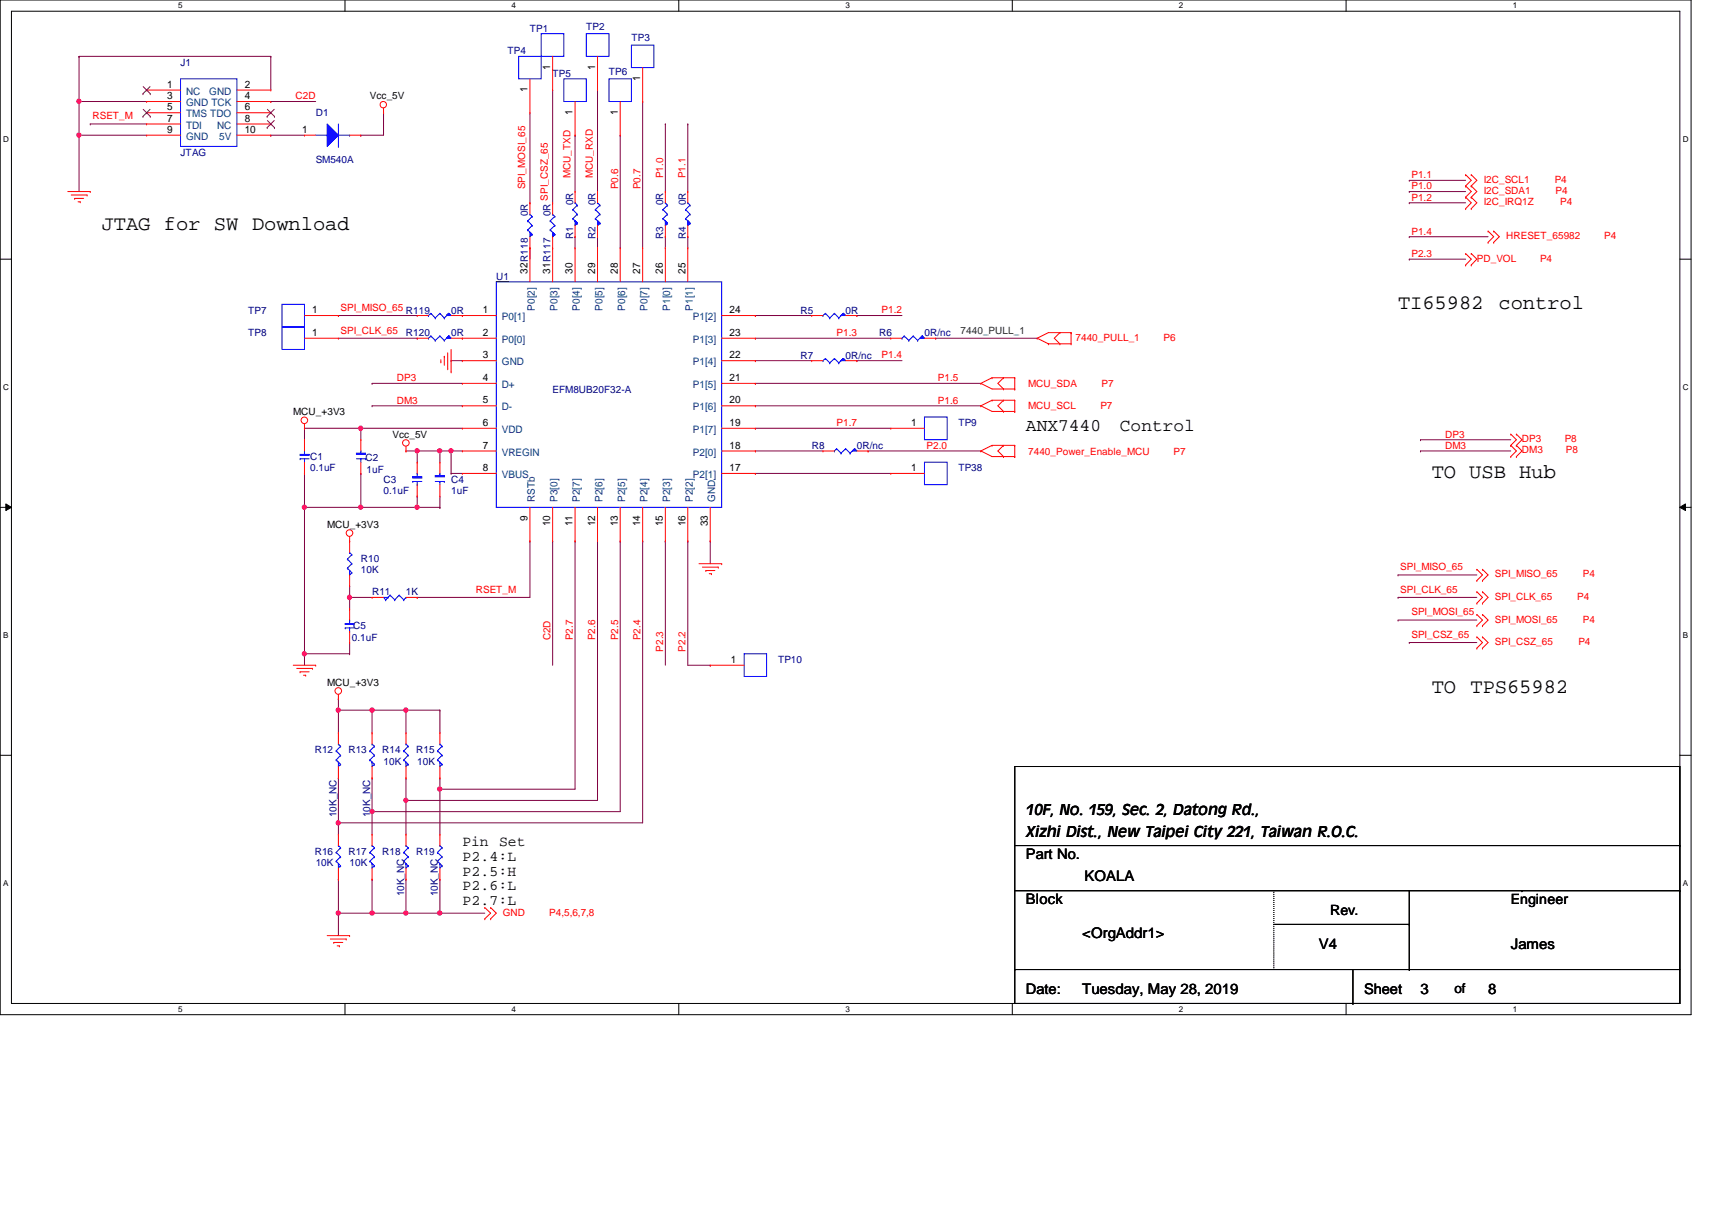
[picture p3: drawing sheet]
<svg xmlns="http://www.w3.org/2000/svg" width="297mm" height="210mm" viewBox="0 0 297 210" stroke-linecap="round" stroke-linejoin="round" font-family="sans-serif">
<path d="M0 0h293.4v176h-293.4zM2 1.9h289.5v172.2h-289.5z" fill="none" stroke="#000" stroke-width=".17"/>
<g fill="#fff">
<path d="M30.9 .2h.8v1.5h-.8z"/>
<path d="M30.9 174.3h.8v1.5h-.8z"/>
</g>
<path d="M59.9 0v1.9M59.9 174.1v1.9" fill="none" stroke="#000" stroke-width=".17"/>
<g fill="#fff">
<path d="M88.8 .2h.7v1.5h-.7z"/>
<path d="M88.8 174.3h.7v1.5h-.7z"/>
</g>
<path d="M117.8 0v1.9M117.8 174.1v1.9" fill="none" stroke="#000" stroke-width=".17"/>
<g fill="#fff">
<path d="M146.7 .2h.7v1.5h-.7z"/>
<path d="M146.7 174.3h.7v1.5h-.7z"/>
</g>
<path d="M175.6 0v1.9M175.6 174.1v1.9" fill="none" stroke="#000" stroke-width=".17"/>
<g fill="#fff">
<path d="M204.6 .2h.7v1.5h-.7z"/>
<path d="M204.6 174.3h.7v1.5h-.7z"/>
</g>
<path d="M233.5 0v1.9M233.5 174.1v1.9" fill="none" stroke="#000" stroke-width=".17"/>
<g fill="#fff">
<path d="M262.5 .2h.7v1.5h-.7z"/>
<path d="M262.5 174.3h.7v1.5h-.7z"/>
<path d="M.5 23.5h1v1.5h-1z"/>
<path d="M292 23.5h.9v1.5h-.9z"/>
<path d="M.5 66.5h1v1.5h-1z"/>
<path d="M292 66.5h.9v1.5h-.9z"/>
</g>
<path d="M0 45h2M291.5 45h1.9" fill="none" stroke="#000" stroke-width=".17"/>
<g fill="#fff">
<path d="M.5 109.5h.9v1.5h-.9z"/>
<path d="M292 109.5h.9v1.5h-.9z"/>
</g>
<path d="M0 88h2M1 87.4l1 .6-1 .6zM291.5 88l.9-.6v1.2zM291.5 88h1.9" fill="none" stroke="#000" stroke-width=".17"/>
<path d="M1 87.4l1 .6-1 .6zM291.5 88l.9-.6v1.2z" fill="#000"/>
<g fill="#fff">
<path d="M.5 152.5h.9v1.6h-.9z"/>
<path d="M292 152.5h.9v1.6h-.9z"/>
</g>
<path d="M0 131h2M291.5 131h1.9" fill="none" stroke="#000" stroke-width=".17"/>
<path d="M70.4 78.2h.1M70.4 78.2h2M78.3 62.6h.1M78.3 78.2h.1M78.3 62.6h1.9M78.3 78.2h1.9M78.3 78.2v3.9M78.3 82.1h.1M78.3 82.1h1.9" fill="none" stroke="#800040" stroke-width=".17"/>
<circle cx="78.2" cy="78.2" r=".37" fill="#f0f"/>
<circle cx="78.2" cy="78.2" r=".37" fill="none" stroke="#f0f" stroke-width=".17"/>
<path d="M72.4 78.2h.1M72.4 78.2h5.9M72.4 78.2v2M76.3 78.2h.1M76.3 78.2v2" fill="none" stroke="#800040" stroke-width=".17"/>
<circle cx="76.3" cy="78.2" r=".37" fill="#f0f"/>
<circle cx="76.3" cy="78.2" r=".37" fill="none" stroke="#f0f" stroke-width=".17"/>
<circle cx="72.4" cy="78.2" r=".37" fill="#f0f"/>
<circle cx="72.4" cy="78.2" r=".37" fill="none" stroke="#f0f" stroke-width=".17"/>
<g fill="none" stroke="#800040" stroke-width=".17">
<path d="M103.7 15.6h.1M103.7 15.6v17.6M99.8 23.5h.1M99.8 23.5v9.7M115.4 21.5h.1M115.4 21.5v11.7M119.3 21.5h.1M119.3 21.5v11.7M99.8 41.1h.1M99.8 41.1v1.9M103.7 41.1h.1M103.7 41.1v1.9"/>
<path d="M115.4 41.1h.1M115.4 41.1v1.9M119.3 41.1h.1M119.3 41.1v1.9M131.1 54.7h.1M131.1 54.7h9.7M148.7 54.7h.1M148.7 54.7h7.8M52.8 74.3h.1M52.8 74.3h27.4M52.8 74.3v2M62.6 74.3h.1"/>
<path d="M62.6 74.3v2M72.4 86.1h.1M72.4 86.1v1.9M76.3 88h.1M76.3 86.1v1.9"/>
</g>
<circle cx="62.6" cy="74.3" r=".38" fill="#f0f"/>
<circle cx="62.6" cy="74.3" r=".38" fill="none" stroke="#f0f" stroke-width=".17"/>
<path d="M52.8 82.1h.1M52.8 88h.1M52.8 82.1v5.9M62.6 82.1h.1M62.6 82.1v5.9h-9.8M95.9 93.9h.1M95.9 93.9v21.5M60.7 101.7h.1M60.7 103.6h.1M60.7 101.7v1.9M60.7 103.6h3.9" fill="none" stroke="#800040" stroke-width=".17"/>
<circle cx="60.6" cy="103.6" r=".38" fill="#f0f"/>
<circle cx="60.6" cy="103.6" r=".38" fill="none" stroke="#f0f" stroke-width=".17"/>
<g fill="none" stroke="#800040" stroke-width=".17">
<path d="M13.7 17.6h.1M13.7 17.6h11.7M13.7 17.6v5.9M47 17.6h.1M47 17.6h7.8M131.1 62.6h.1M131.1 62.6h9.7M148.7 62.6h.1M148.7 62.6h7.8M91.9 93.9h.1M91.9 93.9v9.7h-19.5M99.8 93.9h.1"/>
<path d="M99.8 93.9v43M103.7 93.9h.1M103.7 93.9v45M111.5 93.9h.1M111.5 93.9v48.8M123.2 93.9h.1M123.2 93.9v3.9M60.7 103.6h.1M60.7 113.4h.1M60.7 103.6v2M60.7 111.5v1.9M72.4 103.6h.1"/>
</g>
<circle cx="13.7" cy="17.6" r=".38" fill="#f0f"/>
<circle cx="13.7" cy="17.6" r=".38" fill="none" stroke="#f0f" stroke-width=".17"/>
<path d="M13.7 23.5h.1M13.7 23.5h11.7M13.7 23.5v9.7" fill="none" stroke="#800040" stroke-width=".17"/>
<circle cx="13.7" cy="23.4" r=".37" fill="#f0f"/>
<circle cx="13.7" cy="23.4" r=".37" fill="none" stroke="#f0f" stroke-width=".17"/>
<g fill="none" stroke="#800040" stroke-width=".17">
<path d="M13.7 9.8h.1M13.7 9.8h33.3M13.7 9.8v7.8M47 9.8h.1M47 9.8v5.8M244.5 31.3h.1M244.5 33.2h.1M244.5 35.2h.1M244.5 31.3h9.8M244.5 33.2h9.8M244.5 35.2h9.8M244.5 41.1h.1"/>
<path d="M244.5 41.1h13.7M64.6 66.5h.1M64.6 70.4h.1M64.6 66.5h15.6M64.6 70.4h15.6M246.5 76.3h.1M246.5 78.2h.1M246.5 76.3h15.6M246.5 78.2h15.6M58.7 121.2h.1M58.7 135h.1M58.7 121.2v2"/>
<path d="M58.7 135v7.7M58.7 152.5h.1M58.7 152.5v5.9"/>
</g>
<circle cx="58.7" cy="158.4" r=".37" fill="#f0f"/>
<circle cx="58.7" cy="158.4" r=".37" fill="none" stroke="#f0f" stroke-width=".17"/>
<path d="M64.6 123.2h.1M64.6 123.2v3.9" fill="none" stroke="#800040" stroke-width=".17"/>
<circle cx="64.6" cy="123.2" r=".38" fill="#f0f"/>
<circle cx="64.6" cy="123.2" r=".38" fill="none" stroke="#f0f" stroke-width=".17"/>
<path d="M64.6 135h.1M64.6 135v5.8M64.6 152.5h.1M64.6 152.5v5.9" fill="none" stroke="#800040" stroke-width=".17"/>
<circle cx="64.6" cy="158.4" r=".37" fill="#f0f"/>
<circle cx="64.6" cy="158.4" r=".37" fill="none" stroke="#f0f" stroke-width=".17"/>
<g fill="none" stroke="#800040" stroke-width=".17">
<path d="M70.4 123.2h.1M70.4 135h.1M70.4 123.2v3.9M70.4 135v3.9M76.3 123.2h.1M76.3 135h.1M76.3 123.2v3.9M76.3 135v1.9M58.7 158.4h.1M58.7 158.4v3.9M64.6 158.4h.1M70.4 152.5h.1"/>
<path d="M70.4 158.4h.1M70.4 152.5v5.9M76.3 152.5h.1M76.3 152.5v5.9h-17.6"/>
</g>
<circle cx="76.3" cy="158.4" r=".37" fill="#f0f"/>
<circle cx="76.3" cy="158.4" r=".37" fill="none" stroke="#f0f" stroke-width=".17"/>
<circle cx="70.4" cy="158.4" r=".37" fill="#f0f"/>
<circle cx="70.4" cy="158.4" r=".37" fill="none" stroke="#f0f" stroke-width=".17"/>
<path d="M76.3 136.9h.1M76.3 136.9h23.5" fill="none" stroke="#800040" stroke-width=".17"/>
<circle cx="76.3" cy="136.9" r=".37" fill="#f0f"/>
<circle cx="76.3" cy="136.9" r=".37" fill="none" stroke="#f0f" stroke-width=".17"/>
<path d="M70.4 138.9h.1M70.4 138.9h33.3M76.3 136.9h.1M76.3 136.9v7.8" fill="none" stroke="#800040" stroke-width=".17"/>
<circle cx="70.4" cy="138.8" r=".37" fill="#f0f"/>
<circle cx="70.4" cy="138.8" r=".37" fill="none" stroke="#f0f" stroke-width=".17"/>
<path d="M70.4 138.9h.1M70.4 138.9v5.8M64.6 140.8h.1M64.6 140.8h43" fill="none" stroke="#800040" stroke-width=".17"/>
<circle cx="64.6" cy="140.8" r=".37" fill="#f0f"/>
<circle cx="64.6" cy="140.8" r=".37" fill="none" stroke="#f0f" stroke-width=".17"/>
<path d="M107.6 93.9h.1M107.6 93.9v46.9M58.7 142.7h.1M58.7 142.7h52.8M64.6 140.8h.1M64.6 140.8v3.9" fill="none" stroke="#800040" stroke-width=".17"/>
<circle cx="58.7" cy="142.7" r=".38" fill="#f0f"/>
<circle cx="58.7" cy="142.7" r=".38" fill="none" stroke="#f0f" stroke-width=".17"/>
<g fill="none" stroke="#800040" stroke-width=".17">
<path d="M66.5 19.6h.1M66.5 19.6v3.9h-3.9M111.5 17.6h.1M111.5 17.6v25.4M15.7 21.5h.1M15.7 21.5h9.7M47 23.5h.1M47 23.5h5.8M62.6 23.5h.1M107.6 23.5h.1M107.6 23.5v19.5M131.1 58.7h.1"/>
<path d="M131.1 58.7h23.5M162.3 58.7h.1M162.3 58.7h17.7M244.5 45h.1M244.5 45h9.8M131.1 74.3h.1M131.1 70.4h.1M131.1 66.5h.1M131.1 78.2h.1M131.1 74.3h23.5M131.1 70.4h39.1M131.1 66.5h39.1"/>
<path d="M131.1 78.2h11.7M150.6 78.2h.1M150.6 78.2h19.6M115.4 93.9h.1M115.4 93.9v21.5M119.3 93.9h.1M119.3 93.9v21.5M131.1 82.1h.1M131.1 82.1h23.5M58.7 123.2h.1M58.7 123.2v3.9M58.7 123.2h5.9"/>
<path d="M58.7 142.7h.1M58.7 142.7v2"/>
</g>
<circle cx="58.7" cy="123.2" r=".38" fill="#f0f"/>
<circle cx="58.7" cy="123.2" r=".38" fill="none" stroke="#f0f" stroke-width=".17"/>
<path d="M64.6 123.2h.1M64.6 123.2h11.7M70.4 123.2h.1" fill="none" stroke="#800040" stroke-width=".17"/>
<circle cx="70.4" cy="123.2" r=".38" fill="#f0f"/>
<circle cx="70.4" cy="123.2" r=".38" fill="none" stroke="#f0f" stroke-width=".17"/>
<path d="M62.6 88h9.8M72.4 88h.1M119.3 115.4h3.9M123.2 115.4h.1" fill="none" stroke="#800040" stroke-width=".17"/>
<circle cx="62.6" cy="88" r=".37" fill="#f0f"/>
<circle cx="62.6" cy="88" r=".37" fill="none" stroke="#f0f" stroke-width=".17"/>
<path d="M72.4 88h3.9M76.3 88h.1" fill="none" stroke="#800040" stroke-width=".17"/>
<circle cx="72.4" cy="88" r=".37" fill="#f0f"/>
<circle cx="72.4" cy="88" r=".37" fill="none" stroke="#f0f" stroke-width=".17"/>
<path d="M52.8 88h.1M52.8 88v25.4M76.3 158.4h.1M76.3 158.4h7.8" fill="none" stroke="#800040" stroke-width=".17"/>
<circle cx="52.8" cy="113.4" r=".38" fill="#f0f"/>
<circle cx="52.8" cy="113.4" r=".38" fill="none" stroke="#f0f" stroke-width=".17"/>
<circle cx="52.8" cy="88" r=".37" fill="#f0f"/>
<circle cx="52.8" cy="88" r=".37" fill="none" stroke="#f0f" stroke-width=".17"/>
<g fill="none" stroke="#800040" stroke-width=".17">
<path d="M91.9 19.6v15.6M95.9 15.6h.1M95.9 15.6v19.6M91.9 35.2h.1M58.7 54.7h.1M58.7 54.7h13.7M58.7 58.7h13.7M72.4 58.7h.1M91.9 43h.1M91.9 43v2M242.6 99.7h.1M242.6 99.7h13.6"/>
<path d="M52.8 113.4h.1M52.8 113.4v2M52.8 113.4h7.9M242.6 103.6h.1M242.6 107.6h.1M242.6 103.6h13.6M242.6 107.6h13.6M244.5 111.5h.1M244.5 111.5h11.7"/>
</g>
<g fill="none" stroke="#f00" stroke-width=".17">
<path d="M66.5 19.6h.1M66.5 18.8v.8M11.8 33.2h3.9M12.4 33.8h2.7M13 34.4h.1M13 34.4h1.5M13.5 35h.4M13.9 35h.1M15.1 33.8h.1M15.7 33.2h.1M254.3 30.3h.1M254.3 32.3h.1"/>
<path d="M254.3 34.2h.1M254.3 36.2h.1M254.3 30.3l1 1-1 1M254.3 32.3l1 .9-1 1M254.3 34.2l1 1-1 1M255.3 30.3h.1M255.3 32.3h.1M255.3 34.2h.1M255.3 36.2h.1M255.3 30.3l.9 1-.9 1M255.3 32.3l.9 .9-.9 1M255.3 34.2l.9 1-.9 1"/>
<path d="M180 58.7h.1M180 58.7l1.9 .9M181.9 59.6h.1M181.9 59.6h3.9M183.9 57.7h.1M183.9 59.6h.1M183.9 57.7l-1 1 1 .9M185.8 57.7h.1M185.8 59.6h.1M185.8 57.7h-3.9l-1.9 1M185.8 57.7v1.9M254.3 44h.1"/>
<path d="M254.3 46h.1M254.3 44l1 1-1 1M255.3 44h.1M255.3 46h.1M255.3 44l.9 1-.9 1M258.2 40.1h.1M258.2 42h.1M258.2 40.1l1 1-1 .9M259.2 40.1h.1M259.2 42h.1M259.2 40.1l.9 1-.9 .9M52.8 74.3h.1"/>
<path d="M52.8 73.5v.8M70.4 78.2h.1M70.4 77.4v.8M76.5 62.8h.1M76.5 62.4v.4M77.1 61.8h.1M77.1 61.8v1.6M77.7 64h.1M77.7 61.2v2.8M78.3 64.5h.1M78.3 60.6v3.9M170.2 66.5h.1"/>
<path d="M170.2 78.2h.1M170.2 70.4h.1M170.2 66.5l1.9 1h4M170.2 78.2l1.9 1h4M170.2 70.4l1.9 1h4M172.1 65.5h.1M172.1 77.3h.1M172.1 69.4h.1M172.1 65.5l-1.9 1M172.1 65.5h4M172.1 77.3l-1.9 .9M172.1 77.3h4"/>
<path d="M172.1 69.4l-1.9 1M172.1 69.4h4M174.1 67.5h.1M174.1 65.5h.1M174.1 79.2h.1M174.1 77.3h.1M174.1 71.4h.1M174.1 69.4h.1M174.1 65.5l-1 1 1 1M174.1 77.3l-1 .9 1 1M174.1 69.4l-1 1 1 1M176.1 67.5h.1"/>
<path d="M176.1 65.5h.1M176.1 79.2h.1M176.1 77.3h.1M176.1 71.4h.1M176.1 69.4h.1M176.1 65.5v2M176.1 69.4v2M176.1 77.3v1.9M262.1 75.3h.1M262.1 77.3h.1M262.1 79.2h.1M262.1 75.3l1 1-1 1"/>
<path d="M262.1 77.3l1 .9-1 1M263.1 75.3h.1M263.1 77.3h.1M263.1 79.2h.1M263.1 75.3l1 1-1 1M263.1 77.3l1 .9-1 1M60.7 93.9h.1M60.7 93.1v2.7M60.7 99.7v2M121.3 97.8h3.9M121.9 98.4h2.7M122.5 99h.1"/>
<path d="M122.5 99h1.5M123.1 99.5h.3M123.4 99.5h.1M124.6 98.4h.1M125.2 97.8h.1M256.2 98.8h.1M256.2 98.8l1 .9-1 1M257.2 98.8h.1M257.2 98.8l1 .9-1 1M50.9 115.4h3.9M51.5 116h2.7M52.1 116.5h.1"/>
<path d="M52.1 116.5h1.5M52.7 117.1h.3M53 117.1h.1M54.2 116h.1M54.8 115.4h.1M60.7 101.7h.1M256.2 100.7h.1M256.2 102.7h.1M256.2 104.6h.1M256.2 106.6h.1M256.2 108.5h.1M256.2 110.5h.1"/>
<path d="M256.2 112.4h.1M256.2 102.7l1 .9-1 1M256.2 106.6l1 1-1 .9M256.2 110.5l1 1-1 .9M257.2 100.7h.1M257.2 102.7h.1M257.2 104.6h.1M257.2 106.6h.1M257.2 108.5h.1M257.2 110.5h.1M257.2 112.4h.1M257.2 102.7l1 .9-1 1"/>
<path d="M257.2 106.6l1 1-1 .9M257.2 110.5l1 1-1 .9M58.7 121.2h.1M58.7 120.5v.7M64.6 152.5h.1M64.6 144.7h.1M64.6 144.7v2M64.6 150.6v1.9M84.1 157.4h.1M84.1 159.4h.1M84.1 157.4l1 1-1 1M85.1 157.4h.1"/>
<path d="M85.1 159.4h.1M85.1 157.4l1 1-1 1M56.8 162.3h3.9M57.3 162.9h2.8M57.9 163.5h.1M57.9 163.5h1.6M58.5 164.1h.4M58.9 164.1h.1M60.1 162.9h.1M60.7 162.3h.1"/>
<circle cx="66.5" cy="18.2" r=".56"/>
<circle cx="52.8" cy="72.9" r=".57"/>
<circle cx="70.4" cy="76.8" r=".56"/>
<circle cx="60.6" cy="92.5" r=".57"/>
<circle cx="58.7" cy="119.9" r=".57"/>
</g>
<g fill="none" stroke="#000" stroke-width=".17">
<path d="M176.1 133h115.4v41.1h-115.4zM176.1 146.7h115.4M176.1 154.5h115.4M244.5 154.5v13.7M264.1 154.5h.1M291.5 146.7h.1M291.5 154.5h.1M176.1 168.2h.1M176.1 168.2h115.4M221 160.4h23.5M234.7 174.1h.1M234.7 168.2v5.9"/>
<path d="M244.5 168.2h.1M244.5 160.4h.1"/>
</g>
<path d="M221 154.5v13.7M221 168.2h.1" fill="none" stroke="#000" stroke-width=".17" stroke-dasharray="0 .3"/>
<g fill="none" stroke="#00f" stroke-width=".17">
<path d="M74.3 58.7h.1M74.8 58.3h.1M74.8 58.3l.7 .8M74.8 58.3l-.5 .4M75.5 59.1h.1M76.3 58.3h.1M76.3 58.3l.8 .8M76.3 58.3l-.8 .8M77.1 59.1h.1M77.9 58.3h.1M77.9 58.3l.4 .4M77.9 58.3l-.8 .8"/>
<path d="M60.3 98.6h.1M60.3 97h.1M60.3 98.6l.7 .8M60.3 97l.7 .8M60.7 95.8h.1M60.7 99h.1M60.7 99v.7l.3-.3M60.7 95.8l.3 .4M61 99.4h.1M61 97.8h.1M61 96.2h.1M61 97.8l-.7 .8"/>
<path d="M61 96.2l-.7 .8M64.2 149.4h.1M64.2 147.9h.1M64.2 149.4l.8 .8M64.2 147.9l.8 .7M64.6 146.7h.1M64.6 149.8h.1M64.6 149.8v.8l.4-.4M64.6 146.7l.4 .4M65 150.2h.1M65 148.6h.1M65 147.1h.1"/>
<path d="M65 148.6l-.8 .8M65 147.1l-.8 .8"/>
</g>
<path d="M77.5 58.7l.4-.4 .4 .4h-.8l.4-.4z" fill-rule="evenodd" fill="#00f"/>
<path d="M77.5 58.7l.4-.4 .4 .4h-.8l.4-.4zM52.1 79.6h.1M52.1 79.6h1.5M52.8 78.2h.1M52.8 78.2v.6M52.8 79.6v.6M52.8 80.2h.1" fill="none" stroke="#00f" stroke-width=".17"/>
<path d="M72.4 58.7h.1M72.4 58.7h1.9M78.3 58.7h1.9M80.2 58.7h.1" fill="none" stroke="#f00" stroke-width=".17"/>
<path d="M52.1 78.8h1.5v.2h-1.5z" fill-rule="evenodd" fill="#00f"/>
<g fill="none" stroke="#00f" stroke-width=".17">
<path d="M99.4 37.9h.1M99.4 36.4h.1M99.4 37.9l.8 .8M99.4 36.4l.8 .8M99.8 35.2h.1M99.8 35.2l.4 .4M100.2 38.7h.1M100.2 37.2h.1M100.2 35.6h.1M100.2 38.7l-.4 .4M100.2 37.2l-.8 .7M100.2 35.6l-.8 .8"/>
<path d="M52.1 78.8h1.5v.2h-1.5z"/>
</g>
<path d="M52.8 76.3h.1M52.8 76.3v1.9M52.8 82.1h.1M52.8 80.2v1.9" fill="none" stroke="#f00" stroke-width=".17"/>
<path d="M99.8 38.3l.4 .4-.4 .4v-.8l.4 .4z" fill-rule="evenodd" fill="#00f"/>
<g fill="none" stroke="#00f" stroke-width=".17">
<path d="M99.8 38.3l.4 .4-.4 .4v-.8l.4 .4zM156.5 58.7h.1M156.9 58.3h.1M156.9 58.3l.8 .8M156.9 58.3l-.4 .4M157.7 59.1h.1M158.5 58.3h.1M158.5 58.3l.7 .8M158.5 58.3l-.8 .8M159.2 59.1h.1M160 58.3h.1M160 58.3l.4 .4"/>
<path d="M160 58.3l-.8 .8"/>
</g>
<path d="M99.8 33.2h.1M99.8 33.2v2M99.8 39.1v2M99.8 41.1h.1" fill="none" stroke="#f00" stroke-width=".17"/>
<path d="M160 58.3l.4 .4h-.8z" fill-rule="evenodd" fill="#00f"/>
<g fill="none" stroke="#00f" stroke-width=".17">
<path d="M105.7 13.7h3.9v3.9h-3.9zM160 58.3l.4 .4h-.8zM59.9 108.9h.1M59.9 108.9h1.5M60.7 109.5h.1M60.7 107.6h.1M60.7 107.6v.6M60.7 108.9v.6M58.3 149.4h.1M58.3 147.9h.1M58.3 149.4l.8 .8M58.3 147.9l.8 .7"/>
<path d="M58.7 146.7h.1M58.7 149.8h.1M58.7 149.8v.8l.4-.4M58.7 146.7l.4 .4M59.1 150.2h.1M59.1 148.6h.1M59.1 147.1h.1M59.1 148.6l-.8 .8M59.1 147.1l-.8 .8"/>
</g>
<path d="M107.6 17.6v5.9M107.6 23.5h.1M154.6 58.7h.1M154.6 58.7h1.9M160.4 58.7h1.9M162.3 58.7h.1M58.7 152.5h.1M58.7 144.7h.1M58.7 144.7v2M58.7 150.6v1.9" fill="none" stroke="#f00" stroke-width=".17"/>
<path d="M59.9 108.2h1.5v.1h-1.5z" fill-rule="evenodd" fill="#00f"/>
<g fill="none" stroke="#00f" stroke-width=".17">
<path d="M109.6 7.8h3.8v3.9h-3.8zM103.3 37.9h.1M103.3 36.4h.1M103.3 37.9l.8 .8M103.3 36.4l.8 .8M103.7 35.2h.1M103.7 35.2l.4 .4M104.1 38.7h.1M104.1 37.2h.1M104.1 35.6h.1M104.1 38.7l-.4 .4M104.1 37.2l-.8 .7"/>
<path d="M104.1 35.6l-.8 .8M59.9 108.2h1.5v.1h-1.5z"/>
</g>
<path d="M111.5 17.6h.1M111.5 11.7v5.9M60.7 105.6h.1M60.7 111.5h.1M60.7 105.6v2M60.7 109.5v2" fill="none" stroke="#f00" stroke-width=".17"/>
<path d="M103.7 38.3l.4 .4-.4 .4v-.8l.4 .4z" fill-rule="evenodd" fill="#00f"/>
<g fill="none" stroke="#00f" stroke-width=".17">
<path d="M103.7 38.3l.4 .4-.4 .4v-.8l.4 .4zM142.8 62.6h.1M143.2 62.2h.1M143.2 62.2l.8 .7M143.2 62.2l-.4 .4M144 62.9h.1M144.8 62.2h.1M144.8 62.2l.7 .7M144.8 62.2l-.8 .7M145.5 62.9h.1M146.3 62.2h.1M146.3 62.2l.4 .4"/>
<path d="M146.3 62.2l-.8 .7"/>
</g>
<path d="M103.7 33.2h.1M103.7 33.2v2M103.7 39.1v2M103.7 41.1h.1" fill="none" stroke="#f00" stroke-width=".17"/>
<path d="M145.9 62.6l.4-.4 .4 .4h-.8l.4-.4z" fill-rule="evenodd" fill="#00f"/>
<path d="M61.8 79.6h1.6M62.6 79.6h.1M62.6 78.2h.1M62.6 78.2v.4M62.6 79.6v.6M63.4 79.6h.1M145.9 62.6l.4-.4 .4 .4h-.8l.4-.4z" fill="none" stroke="#00f" stroke-width=".17"/>
<path d="M140.8 62.6h.1M140.8 62.6h2M146.7 62.6h2M148.7 62.6h.1" fill="none" stroke="#f00" stroke-width=".17"/>
<path d="M61.8 78.6h1.6v.2h-1.6z" fill-rule="evenodd" fill="#00f"/>
<g fill="none" stroke="#00f" stroke-width=".17">
<path d="M115 37.9h.1M115 36.4h.1M115 37.9l.8 .8M115 36.4l.8 .8M115.4 35.2h.1M115.4 35.2l.4 .4M115.8 38.7h.1M115.8 37.2h.1M115.8 35.6h.1M115.8 38.7l-.4 .4M115.8 37.2l-.8 .7M115.8 35.6l-.8 .8"/>
<path d="M48.9 52.8h3.9v3.9h-3.9zM61.8 78.6h1.6v.2h-1.6z"/>
</g>
<path d="M52.8 54.7h5.9M58.7 54.7h.1M62.6 76.3h.1M62.6 76.3v1.9M62.6 82.1h.1M62.6 80.2v1.9" fill="none" stroke="#f00" stroke-width=".17"/>
<path d="M115.4 38.3l.4 .4-.4 .4v-.8l.4 .4z" fill-rule="evenodd" fill="#00f"/>
<g fill="none" stroke="#00f" stroke-width=".17">
<path d="M115.4 38.3l.4 .4-.4 .4v-.8l.4 .4zM119 37.9h.1M119 36.4h.1M119 37.9l.7 .8M119 36.4l.7 .8M119.3 35.2h.1M119.3 35.2l.4 .4M119.7 38.7h.1M119.7 37.2h.1M119.7 35.6h.1M119.7 38.7l-.4 .4M119.7 37.2l-.7 .7"/>
<path d="M119.7 35.6l-.7 .8M160.4 72.3h3.9v4h-3.9zM160.4 80.2h3.9v3.9h-3.9z"/>
</g>
<path d="M115.4 33.2h.1M115.4 33.2v2M115.4 39.1v2M115.4 41.1h.1M154.6 74.3h.1M154.6 74.3h5.8M154.6 82.1h.1M154.6 82.1h5.8" fill="none" stroke="#f00" stroke-width=".17"/>
<path d="M119.3 38.3l.4 .4-.4 .4v-.8l.4 .4z" fill-rule="evenodd" fill="#00f"/>
<path d="M119.3 38.3l.4 .4-.4 .4v-.8l.4 .4zM71.6 83.5h.1M71.6 83.5h1.6M72.4 84.1h.1M72.4 82.1h.1M72.4 82.1v.6M72.4 83.5v.6" fill="none" stroke="#00f" stroke-width=".17"/>
<path d="M119.3 33.2h.1M119.3 33.2v2M119.3 39.1v2M119.3 41.1h.1" fill="none" stroke="#f00" stroke-width=".17"/>
<path d="M71.6 82.7h1.6v.2h-1.6z" fill-rule="evenodd" fill="#00f"/>
<path d="M71.6 82.7h1.6v.2h-1.6z" fill="none" stroke="#00f" stroke-width=".17"/>
<path d="M72.4 80.2h.1M72.4 86.1h.1M72.4 80.2v1.9M72.4 84.1v2" fill="none" stroke="#f00" stroke-width=".17"/>
<path d="M56.8 21.5l1.9 2-1.9 1.9z" fill="#00f"/>
<g fill="none" stroke="#00f" stroke-width=".17">
<path d="M54.8 23.5h2M56.8 21.5l1.9 2-1.9 1.9zM56.8 23.5h.1M58.7 25.4h.1M58.7 21.5v3.9M58.7 23.5h2M60.7 23.5h.1M144.8 78.2h.1M145.2 77.9h.1M145.2 77.9l.7 .7M145.2 77.9l-.4 .3M145.9 78.6h.1"/>
<path d="M146.7 77.9h.1M146.7 77.9l.8 .7M146.7 77.9l-.8 .7M147.5 78.6h.1M148.3 77.9h.1M148.3 77.9l.4 .3M148.3 77.9l-.8 .7"/>
</g>
<path d="M52.8 23.5h.1M52.8 23.5h2M60.7 23.5h1.9M62.6 23.5h.1" fill="none" stroke="#f00" stroke-width=".17"/>
<path d="M147.9 78.2l.4-.3 .4 .3h-.8l.4-.3z" fill-rule="evenodd" fill="#00f"/>
<path d="M31.3 13.7h9.8v11.7h-9.8zM147.9 78.2l.4-.3 .4 .3h-.8l.4-.3zM75.5 83.5h1.6M76.3 83.5h.1M76.3 82.1h.1M76.3 82.1v.4M76.3 83.5v.6M77.1 83.5h.1M129.1 113.4h3.9v3.9h-3.9z" fill="none" stroke="#00f" stroke-width=".17"/>
<g fill="none" stroke="#f00" stroke-width=".17">
<path d="M25.4 15.6h.1M25.4 17.6h.1M25.4 19.6h.1M25.4 15.6h5.9M25.4 17.6h5.9M25.4 19.6h5.9M41.1 15.6h5.9M41.1 17.6h5.9M41.1 19.6h5.9M47 15.6h.1M47 17.6h.1M47 19.6h.1"/>
<path d="M25.4 21.5h.1M25.4 23.5h.1M25.4 21.5h5.9M25.4 23.5h5.9M41.1 21.5h5.9M41.1 23.5h5.9M47 21.5h.1M47 23.5h.1M142.8 78.2h.1M142.8 78.2h2M148.7 78.2h1.9M150.6 78.2h.1"/>
<path d="M123.2 115.4h.1M123.2 115.4h5.9"/>
</g>
<g fill="none" stroke="#804000" stroke-width=".17">
<path d="M24.8 16.3h.1M24.8 15l1.3 1.3M24.8 19l1.3 1.2M26 15l-1.2 1.3M26 19l-1.2 1.2M26.1 16.3h.1M46.4 19l1.2 1.2M47.6 19l-1.2 1.2M24.8 20.2h.1M26.1 20.2h.1M46.4 20.2h.1M46.4 22.1h.1"/>
<path d="M46.4 20.9l1.2 1.2M47.6 20.9l-1.2 1.2M47.6 20.2h.1M47.6 22.1h.1"/>
</g>
<path d="M75.5 82.5h1.6v.2h-1.6z" fill-rule="evenodd" fill="#00f"/>
<g fill="none" stroke="#00f" stroke-width=".17">
<path d="M90 9.8h3.9v3.9h-3.9zM97.8 13.7h3.9v3.9h-3.9zM95.5 39.9h.1M95.5 38.3h.1M95.5 39.9l.8 .8M95.5 38.3l.8 .8M95.9 37.2h.1M95.9 37.2l.4 .3M96.3 39.1h.1M96.3 37.5h.1M96.3 39.1l-.8 .8M96.3 37.5l-.8 .8"/>
<path d="M96.3 40.7h.1M96.3 40.7l-.4 .4M75.5 82.5h1.6v.2h-1.6z"/>
</g>
<path d="M91.9 19.6h.1M91.9 13.7v5.9M99.8 17.6v5.9M99.8 23.5h.1M76.3 80.2h.1M76.3 86.1h.1M76.3 80.2v1.9M76.3 84.1v2" fill="none" stroke="#f00" stroke-width=".17"/>
<path d="M95.9 40.3l.4 .4-.4 .4v-.8l.4 .4z" fill-rule="evenodd" fill="#00f"/>
<g fill="none" stroke="#00f" stroke-width=".17">
<path d="M95.9 40.3l.4 .4-.4 .4v-.8l.4 .4zM142.8 54.7h.1M143.2 54.4h.1M143.2 54.4l.8 .8M143.2 54.4l-.4 .3M144 55.2h.1M144.8 54.4h.1M144.8 54.4l.7 .8M144.8 54.4l-.8 .8M145.5 55.2h.1M146.3 54.4h.1M146.3 54.4l.4 .3"/>
<path d="M146.3 54.4l-.8 .8"/>
</g>
<path d="M95.9 35.2h.1M95.9 35.2v2M95.9 43h.1M95.9 41.1v1.9" fill="none" stroke="#f00" stroke-width=".17"/>
<path d="M145.9 54.7l.4-.3 .4 .3h-.8l.4-.3z" fill-rule="evenodd" fill="#00f"/>
<g fill="none" stroke="#00f" stroke-width=".17">
<path d="M93.9 5.8h3.9v4h-3.9zM101.7 5.8h4v4h-4zM91.6 39.9h.1M91.6 38.3h.1M91.6 39.9l.7 .8M91.6 38.3l.7 .8M91.9 37.2h.1M91.9 37.2l.4 .3M92.3 39.1h.1M92.3 37.5h.1M92.3 39.1l-.7 .8M92.3 37.5l-.7 .8"/>
<path d="M48.9 56.7h3.9v3.9h-3.9zM92.3 40.7h.1M92.3 40.7l-.4 .4M145.9 54.7l.4-.3 .4 .3h-.8l.4-.3zM75.9 131.8h.1M75.9 130.3h.1M75.9 131.8l.8 .8M75.9 130.3l.8 .7M76.3 129.1h.1M76.3 132.2h.1M76.3 132.2v.8l.4-.4M76.3 129.1l.4 .4"/>
<path d="M76.7 132.6h.1M76.7 131h.1M76.7 129.5h.1M76.7 131l-.8 .8M76.7 129.5l-.8 .8"/>
</g>
<g fill="none" stroke="#f00" stroke-width=".17">
<path d="M95.9 15.6h.1M95.9 9.8v5.8M103.7 15.6h.1M103.7 9.8v5.8M52.8 58.7h5.9M58.7 58.7h.1M140.8 54.7h.1M140.8 54.7h2M146.7 54.7h2M148.7 54.7h.1M76.3 135h.1M76.3 127.1h.1"/>
<path d="M76.3 127.1v2M76.3 133v2"/>
</g>
<path d="M91.9 40.3l.4 .4-.4 .4v-.8l.4 .4z" fill-rule="evenodd" fill="#00f"/>
<g fill="none" stroke="#00f" stroke-width=".17">
<path d="M74.3 54.7h.1M74.8 54.4h.1M74.8 54.4l.7 .8M74.8 54.4l-.5 .3M75.5 55.2h.1M76.3 54.4h.1M76.3 54.4l.8 .8M76.3 54.4l-.8 .8M77.1 55.2h.1M77.9 54.4h.1M77.9 54.4l.4 .3M77.9 54.4l-.8 .8"/>
<path d="M86.1 48.9h39.1v39.1h-39.1zM91.9 40.3l.4 .4-.4 .4v-.8l.4 .4zM66.9 104.1h.1M67.3 103.6h.1M67.3 103.6h-.8l.4 .5M67.7 103.3h.1M67.7 103.3l-.8 .8M67.7 103.3l.8 .8M68.5 104.1h.1M69.3 103.3h.1M69.3 103.3l-.8 .8M69.3 103.3l.8 .8"/>
<path d="M70.1 104.1h.1M70.4 103.6h.1M70.4 103.6l-.3 .5M58.3 131.8h.1M58.3 130.3h.1M58.3 131.8l.8 .8M58.3 130.3l.8 .7M58.7 129.1h.1M58.7 132.2h.1M58.7 132.2v.8l.4-.4M58.7 129.1l.4 .4M59.1 132.6h.1"/>
<path d="M59.1 131h.1M59.1 129.5h.1M59.1 131l-.8 .8M59.1 129.5l-.8 .8M70.1 131.8h.1M70.1 130.3h.1M70.1 131.8l.7 .8M70.1 130.3l.7 .7M70.4 129.1h.1M70.4 132.2h.1M70.4 132.2v.8l.4-.4M70.4 129.1l.4 .4"/>
<path d="M70.8 132.6h.1M70.8 131h.1M70.8 129.5h.1M70.8 131l-.7 .8M70.8 129.5l-.7 .8M70.1 149.4h.1M70.1 147.9h.1M70.1 149.4l.7 .8M70.1 147.9l.7 .7M70.4 146.7h.1M70.4 149.8h.1M70.4 149.8v.8l.4-.4"/>
<path d="M70.4 146.7l.4 .4M70.8 150.2h.1M70.8 148.6h.1M70.8 147.1h.1M70.8 148.6l-.7 .8M70.8 147.1l-.7 .8M75.9 149.4h.1M75.9 147.9h.1M75.9 149.4l.8 .8M75.9 147.9l.8 .7M76.3 146.7h.1M76.3 149.8h.1"/>
<path d="M76.3 149.8v.8l.4-.4M76.3 146.7l.4 .4M76.7 150.2h.1M76.7 148.6h.1M76.7 147.1h.1M76.7 148.6l-.8 .8M76.7 147.1l-.8 .8"/>
</g>
<g fill="none" stroke="#f00" stroke-width=".17">
<path d="M91.9 35.2h.1M91.9 35.2v2M80.2 54.7h.1M80.2 58.7h.1M80.2 54.7h5.9M80.2 58.7h5.9M91.9 43h.1M91.9 41.1v7.8M95.9 43h.1M95.9 43v5.9M99.8 43h.1M99.8 43v5.9"/>
<path d="M103.7 43h.1M103.7 43v5.9M107.6 43h.1M107.6 43v5.9M111.5 43h.1M111.5 43v5.9M115.4 43h.1M115.4 43v5.9M119.3 43h.1M119.3 43v5.9M125.2 54.7h5.9M125.2 58.7h5.9"/>
<path d="M131.1 58.7h.1M131.1 54.7h.1M80.2 62.6h.1M80.2 66.5h.1M80.2 70.4h.1M80.2 74.3h.1M80.2 78.2h.1M80.2 62.6h5.9M80.2 66.5h5.9M80.2 70.4h5.9M80.2 74.3h5.9M80.2 78.2h5.9"/>
<path d="M125.2 62.6h5.9M125.2 66.5h5.9M125.2 70.4h5.9M125.2 74.3h5.9M125.2 78.2h5.9M131.1 78.2h.1M131.1 74.3h.1M131.1 70.4h.1M131.1 66.5h.1M131.1 62.6h.1M80.2 82.1h.1M80.2 82.1h5.9"/>
<path d="M91.9 93.9h.1M91.9 88v5.9M95.9 93.9h.1M95.9 88v5.9M99.8 93.9h.1M99.8 88v5.9M103.7 93.9h.1M103.7 88v5.9M107.6 93.9h.1M107.6 88v5.9M111.5 93.9h.1M111.5 88v5.9"/>
<path d="M115.4 93.9h.1M115.4 88v5.9M119.3 93.9h.1M119.3 88v5.9M123.2 93.9h.1M123.2 88v5.9M125.2 82.1h5.9M131.1 82.1h.1M64.6 103.6h.1M64.6 103.6h1.9M70.4 103.6h2M72.4 103.6h.1"/>
<path d="M58.7 135h.1M58.7 127.1h.1M58.7 127.1v2M58.7 133v2M70.4 135h.1M70.4 127.1h.1M70.4 127.1v2M70.4 133v2M70.4 152.5h.1M70.4 144.7h.1M70.4 144.7v2M70.4 150.6v1.9"/>
<path d="M76.3 152.5h.1M76.3 144.7h.1M76.3 144.7v2M76.3 150.6v1.9"/>
</g>
<path d="M86.1 48.8h2.2" fill="none" stroke="#000080" stroke-width=".17"/>
<path d="M77.5 54.7l.4-.3 .4 .3h-.8l.4-.3z" fill-rule="evenodd" fill="#00f"/>
<g fill="none" stroke="#00f" stroke-width=".17">
<path d="M77.5 54.7l.4-.3 .4 .3h-.8l.4-.3zM64.2 131.8h.1M64.2 130.3h.1M64.2 131.8l.8 .8M64.2 130.3l.8 .7M64.6 129.1h.1M64.6 132.2h.1M64.6 132.2v.8l.4-.4M64.6 129.1l.4 .4M65 132.6h.1M65 131h.1M65 129.5h.1"/>
<path d="M65 131l-.8 .8M65 129.5l-.8 .8"/>
</g>
<path d="M72.4 54.7h.1M72.4 54.7h1.9M78.3 54.7h1.9M80.2 54.7h.1M64.6 135h.1M64.6 127.1h.1M64.6 127.1v2M64.6 133v2" fill="none" stroke="#f00" stroke-width=".17"/>
<circle cx="78.2" cy="78.2" r=".37" fill="#f0f"/>
<circle cx="78.2" cy="78.2" r=".37" fill="none" stroke="#f0f" stroke-width=".17"/>
<circle cx="76.3" cy="78.2" r=".37" fill="#f0f"/>
<circle cx="76.3" cy="78.2" r=".37" fill="none" stroke="#f0f" stroke-width=".17"/>
<circle cx="72.4" cy="78.2" r=".37" fill="#f0f"/>
<circle cx="72.4" cy="78.2" r=".37" fill="none" stroke="#f0f" stroke-width=".17"/>
<circle cx="62.6" cy="74.3" r=".38" fill="#f0f"/>
<circle cx="62.6" cy="74.3" r=".38" fill="none" stroke="#f0f" stroke-width=".17"/>
<circle cx="60.6" cy="103.6" r=".38" fill="#f0f"/>
<circle cx="60.6" cy="103.6" r=".38" fill="none" stroke="#f0f" stroke-width=".17"/>
<circle cx="13.7" cy="17.6" r=".38" fill="#f0f"/>
<circle cx="13.7" cy="17.6" r=".38" fill="none" stroke="#f0f" stroke-width=".17"/>
<circle cx="13.7" cy="23.4" r=".37" fill="#f0f"/>
<circle cx="13.7" cy="23.4" r=".37" fill="none" stroke="#f0f" stroke-width=".17"/>
<circle cx="58.7" cy="158.4" r=".37" fill="#f0f"/>
<circle cx="58.7" cy="158.4" r=".37" fill="none" stroke="#f0f" stroke-width=".17"/>
<circle cx="64.6" cy="123.2" r=".38" fill="#f0f"/>
<circle cx="64.6" cy="123.2" r=".38" fill="none" stroke="#f0f" stroke-width=".17"/>
<circle cx="64.6" cy="158.4" r=".37" fill="#f0f"/>
<circle cx="64.6" cy="158.4" r=".37" fill="none" stroke="#f0f" stroke-width=".17"/>
<circle cx="76.3" cy="158.4" r=".37" fill="#f0f"/>
<circle cx="76.3" cy="158.4" r=".37" fill="none" stroke="#f0f" stroke-width=".17"/>
<circle cx="70.4" cy="158.4" r=".37" fill="#f0f"/>
<circle cx="70.4" cy="158.4" r=".37" fill="none" stroke="#f0f" stroke-width=".17"/>
<circle cx="76.3" cy="136.9" r=".37" fill="#f0f"/>
<circle cx="76.3" cy="136.9" r=".37" fill="none" stroke="#f0f" stroke-width=".17"/>
<circle cx="70.4" cy="138.8" r=".37" fill="#f0f"/>
<circle cx="70.4" cy="138.8" r=".37" fill="none" stroke="#f0f" stroke-width=".17"/>
<circle cx="64.6" cy="140.8" r=".37" fill="#f0f"/>
<circle cx="64.6" cy="140.8" r=".37" fill="none" stroke="#f0f" stroke-width=".17"/>
<circle cx="58.7" cy="142.7" r=".38" fill="#f0f"/>
<circle cx="58.7" cy="142.7" r=".38" fill="none" stroke="#f0f" stroke-width=".17"/>
<circle cx="58.7" cy="123.2" r=".38" fill="#f0f"/>
<circle cx="58.7" cy="123.2" r=".38" fill="none" stroke="#f0f" stroke-width=".17"/>
<circle cx="70.4" cy="123.2" r=".38" fill="#f0f"/>
<circle cx="70.4" cy="123.2" r=".38" fill="none" stroke="#f0f" stroke-width=".17"/>
<circle cx="62.6" cy="88" r=".37" fill="#f0f"/>
<circle cx="62.6" cy="88" r=".37" fill="none" stroke="#f0f" stroke-width=".17"/>
<circle cx="72.4" cy="88" r=".37" fill="#f0f"/>
<circle cx="72.4" cy="88" r=".37" fill="none" stroke="#f0f" stroke-width=".17"/>
<circle cx="52.8" cy="113.4" r=".38" fill="#f0f"/>
<circle cx="52.8" cy="113.4" r=".38" fill="none" stroke="#f0f" stroke-width=".17"/>
<circle cx="52.8" cy="88" r=".37" fill="#f0f"/>
<circle cx="52.8" cy="88" r=".37" fill="none" stroke="#f0f" stroke-width=".17"/>
<g font-size="3.6">
<text x="17.6" y="40">JTAG for SW Download</text>
<text x="242.6" y="53.6">TI65982</text>
<text x="260" y="53.6">control</text>
<text x="248.4" y="83">TO USB Hub</text>
<text x="248.4" y="120.1">TO TPS65982</text>
</g>
<g font-size="3.1">
<text x="178" y="74.8">ANX7440</text>
<text x="194.3" y="74.8">Control</text>
</g>
<g font-size="2.5">
<text x="178" y="141.3">10F, No. 159, Sec. 2, Datong Rd.,</text>
<text x="80.2" y="146.8">Pin</text>
<text x="80.2" y="149.4">P2.4:L</text>
<text x="86.6" y="146.8">Set</text>
<text x="178" y="145.2">Xizhi Dist., New Taipei City 221, Taiwan R.O.C.</text>
<text x="178" y="149">Part No.</text>
<text x="80.2" y="151.9">P2.5:H</text>
<text x="80.2" y="154.4">P2.6:L</text>
<text x="188.2" y="152.9">KOALA</text>
<text x="80.2" y="157">P2.7:L</text>
<text x="178" y="156.8">Block</text>
<text x="230.8" y="158.7">Rev.</text>
<text x="262.1" y="156.8">Engineer</text>
<text x="187.8" y="162.6">&lt;OrgAddr1&gt;</text>
<text x="228.9" y="164.6">V4</text>
<text x="262.1" y="164.6">James</text>
<text x="178" y="172.4">Date:</text>
<text x="187.8" y="172.4">Tuesday, May 28, 2019</text>
<text x="236.7" y="172.4">Sheet</text>
<text x="246.5" y="172.4">3</text>
<text x="258.2" y="172.4">8</text>
</g>
<text font-size="2.3" x="252.3" y="172.3">of</text>
<g font-size="1.8">
<text x="29" y="15.2">1</text>
<text x="29" y="17.2">3</text>
<text x="42.5" y="15.2">2</text>
<text x="42.5" y="17.2">4</text>
<text x="91.5" y="16" transform="rotate(-90 91.5 16)">1</text>
<text x="95.5" y="12.1" transform="rotate(-90 95.5 12.1)">1</text>
<text x="103.2" y="12.1" transform="rotate(-90 103.2 12.1)">1</text>
<text x="111.1" y="14.1" transform="rotate(-90 111.1 14.1)">1</text>
<text x="29" y="19.1">5</text>
<text x="29" y="21.1">7</text>
<text x="29" y="23">9</text>
<text x="42.5" y="19.1">6</text>
<text x="42.5" y="21.1">8</text>
<text x="42.5" y="23">10</text>
<text x="52.4" y="23">1</text>
<text x="99.4" y="19.9" transform="rotate(-90 99.4 19.9)">1</text>
<text x="107.2" y="19.9" transform="rotate(-90 107.2 19.9)">1</text>
<text x="91.5" y="47.5" transform="rotate(-90 91.5 47.5)">32R118</text>
<text x="95.5" y="47.5" transform="rotate(-90 95.5 47.5)">31R117</text>
<text x="99.4" y="47.5" transform="rotate(-90 99.4 47.5)">30</text>
<text x="103.2" y="47.5" transform="rotate(-90 103.2 47.5)">29</text>
<text x="107.2" y="47.5" transform="rotate(-90 107.2 47.5)">28</text>
<text x="111.1" y="47.5" transform="rotate(-90 111.1 47.5)">27</text>
<text x="115" y="47.5" transform="rotate(-90 115 47.5)">26</text>
<text x="118.9" y="47.5" transform="rotate(-90 118.9 47.5)">25</text>
<text x="54.2" y="54.3">1</text>
<text x="54.2" y="58.3">1</text>
<text x="83.8" y="54.3">1</text>
<text x="83.8" y="58.3">2</text>
<text x="126.6" y="58.3">23</text>
<text x="126.6" y="54.3">24</text>
<text x="83.8" y="62.1">3</text>
<text x="126.6" y="62.1">22</text>
<text x="83.8" y="66.1">4</text>
<text x="83.8" y="70">5</text>
<text x="126.6" y="70">20</text>
<text x="126.6" y="66.1">21</text>
<text x="83.8" y="73.9">6</text>
<text x="83.8" y="77.8">7</text>
<text x="126.6" y="77.8">18</text>
<text x="126.6" y="73.9">19</text>
<text x="158.1" y="73.9">1</text>
<text x="83.8" y="81.7">8</text>
<text x="126.6" y="81.7">17</text>
<text x="158.1" y="81.7">1</text>
<text x="91.5" y="90.3" transform="rotate(-90 91.5 90.3)">9</text>
<text x="95.5" y="91.3" transform="rotate(-90 95.5 91.3)">10</text>
<text x="99.4" y="91.3" transform="rotate(-90 99.4 91.3)">11</text>
<text x="103.2" y="91.3" transform="rotate(-90 103.2 91.3)">12</text>
<text x="107.2" y="91.3" transform="rotate(-90 107.2 91.3)">13</text>
<text x="111.1" y="91.3" transform="rotate(-90 111.1 91.3)">14</text>
<text x="115" y="91.3" transform="rotate(-90 115 91.3)">15</text>
<text x="118.9" y="91.3" transform="rotate(-90 118.9 91.3)">16</text>
<text x="122.8" y="91.3" transform="rotate(-90 122.8 91.3)">33</text>
<text x="126.8" y="115">1</text>
</g>
<g font-size="1.8" fill="#004080">
<text x="32.3" y="16.4">NC</text>
<text x="36.3" y="16.4">GND</text>
<text x="32.3" y="18.4">GND TCK</text>
<text x="32.3" y="20.4">TMS TDO</text>
<text x="32.3" y="22.3">TDI</text>
<text x="37.7" y="22.3">NC</text>
<text x="32.3" y="24.3">GND</text>
<text x="38" y="24.3">5V</text>
<text x="92.8" y="53.9" transform="rotate(-90 92.8 53.9)">P0[2]</text>
<text x="96.7" y="53.9" transform="rotate(-90 96.7 53.9)">P0[3]</text>
<text x="100.6" y="53.9" transform="rotate(-90 100.6 53.9)">P0[4]</text>
<text x="104.5" y="53.9" transform="rotate(-90 104.5 53.9)">P0[5]</text>
<text x="108.5" y="53.9" transform="rotate(-90 108.5 53.9)">P0[6]</text>
<text x="112.3" y="53.9" transform="rotate(-90 112.3 53.9)">P0[7]</text>
<text x="116.3" y="53.9" transform="rotate(-90 116.3 53.9)">P1[0]</text>
<text x="120.2" y="53.9" transform="rotate(-90 120.2 53.9)">P1[1]</text>
<text x="87.1" y="55.5">P0[1]</text>
<text x="87.1" y="59.5">P0[0]</text>
<text x="120.2" y="59.5">P1[3]</text>
<text x="120.2" y="55.5">P1[2]</text>
<text x="87.1" y="63.4">GND</text>
<text x="120.2" y="63.4">P1[4]</text>
<text x="87.1" y="67.3">D+</text>
<text x="87.1" y="71.2">D-</text>
<text x="120.2" y="71.2">P1[6]</text>
<text x="120.2" y="67.3">P1[5]</text>
<text x="87.1" y="75.1">VDD</text>
<text x="120.2" y="75.1">P1[7]</text>
<text x="87.1" y="79">VREGIN</text>
<text x="87.1" y="82.9">VBUS</text>
<text x="120.2" y="82.9">P2[1]</text>
<text x="120.2" y="79">P2[0]</text>
<text x="92.8" y="87" transform="rotate(-90 92.8 87)">RSTb</text>
<text x="96.7" y="87" transform="rotate(-90 96.7 87)">P3[0]</text>
<text x="100.6" y="87" transform="rotate(-90 100.6 87)">P2[7]</text>
<text x="104.5" y="87" transform="rotate(-90 104.5 87)">P2[6]</text>
<text x="108.5" y="87" transform="rotate(-90 108.5 87)">P2[5]</text>
<text x="112.3" y="87" transform="rotate(-90 112.3 87)">P2[4]</text>
<text x="116.3" y="87" transform="rotate(-90 116.3 87)">P2[3]</text>
<text x="120.2" y="87" transform="rotate(-90 120.2 87)">P2[2]</text>
<text x="124.1" y="87" transform="rotate(-90 124.1 87)">GND</text>
</g>
<g font-size="1.7" fill="#000080">
<text x="91.9" y="5.5">TP1</text>
<text x="101.7" y="5.1">TP2</text>
<text x="31.3" y="11.4">J1</text>
<text x="88.1" y="9.4">TP4</text>
<text x="109.6" y="7.1">TP3</text>
<text x="95.9" y="13.3">TP5</text>
<text x="105.7" y="13">TP6</text>
<text x="54.8" y="20.2">D1</text>
<text x="31.3" y="27">JTAG</text>
<text x="54.8" y="28.2">SM540A</text>
<text x="99.4" y="35.6" transform="rotate(-90 99.4 35.6)">0R</text>
<text x="103.3" y="35.6" transform="rotate(-90 103.3 35.6)">0R</text>
<text x="115.1" y="35.6" transform="rotate(-90 115.1 35.6)">0R</text>
<text x="119" y="35.6" transform="rotate(-90 119 35.6)">0R</text>
<text x="91.6" y="37.5" transform="rotate(-90 91.6 37.5)">0R</text>
<text x="95.5" y="37.5" transform="rotate(-90 95.5 37.5)">0R SPI_CSZ_65</text>
<text x="99.4" y="41.4" transform="rotate(-90 99.4 41.4)">R1</text>
<text x="103.3" y="41.4" transform="rotate(-90 103.3 41.4)">R2</text>
<text x="115.1" y="41.4" transform="rotate(-90 115.1 41.4)">R3</text>
<text x="119" y="41.4" transform="rotate(-90 119 41.4)">R4</text>
<text x="86.1" y="48.6">U1</text>
<text x="43" y="54.4">TP7</text>
<text x="43" y="58.3">TP8</text>
<text x="70.4" y="58.3">R120</text>
<text x="70.4" y="54.4">R119</text>
<text x="78.3" y="58.3">0R</text>
<text x="78.3" y="54.4">0R</text>
<text x="138.9" y="54.4">R5</text>
<text x="146.7" y="54.4">0R</text>
<text x="152.6" y="58.3">R6</text>
<text x="160.4" y="58.3">0R/nc</text>
<text x="138.9" y="62.2">R7</text>
<text x="146.7" y="62.2">0R/nc</text>
<text x="95.9" y="68.1">EFM8UB20F32-A</text>
<text x="140.8" y="77.9">R8</text>
<text x="148.7" y="77.9">0R/nc</text>
<text x="166.3" y="74">TP9</text>
<text x="53.8" y="79.8">C1</text>
<text x="53.8" y="81.8">0.1uF</text>
<text x="63.4" y="80">C2</text>
<text x="63.6" y="82">1uF</text>
<text x="66.5" y="83.7">C3</text>
<text x="78.3" y="83.7">C4</text>
<text x="166.3" y="81.8">TP38</text>
<text x="66.5" y="85.7">0.1uF</text>
<text x="78.3" y="85.7">1uF</text>
<text x="62.6" y="97.5">R10</text>
<text x="62.6" y="99.4">10K</text>
<text x="64.6" y="103.3">R11</text>
<text x="70.4" y="103.3">1K</text>
<text x="61" y="111.1">0.1uF</text>
<text x="61.3" y="109.2">C5</text>
<text x="135" y="115">TP10</text>
<text x="54.6" y="130.7">R12</text>
<text x="60.4" y="130.7">R13</text>
<text x="66.3" y="130.7">R14</text>
<text x="72.2" y="130.7">R15</text>
<text x="66.5" y="132.6">10K</text>
<text x="72.4" y="132.6">10K</text>
<text x="58.4" y="141.8" transform="rotate(-90 58.4 141.8)">10K_NC</text>
<text x="64.2" y="141.8" transform="rotate(-90 64.2 141.8)">10K_NC</text>
<text x="54.6" y="148.3">R16</text>
<text x="60.4" y="148.3">R17</text>
<text x="66.3" y="148.3">R18</text>
<text x="72.2" y="148.3">R19</text>
<text x="54.8" y="150.2">10K</text>
<text x="60.7" y="150.2">10K</text>
<text x="70.1" y="155.5" transform="rotate(-90 70.1 155.5)">10K_NC</text>
<text x="75.9" y="155.5" transform="rotate(-90 75.9 155.5)">10K_NC</text>
</g>
<g font-size="1.7" fill="#f00">
<text x="51.3" y="17.2">C2D</text>
<text x="16" y="20.7">RSET_M</text>
<text x="91.1" y="32.9" transform="rotate(-90 91.1 32.9)">SPI_MOSI_65</text>
<text x="99" y="30.9" transform="rotate(-90 99 30.9)">MCU_TXD</text>
<text x="102.9" y="30.9" transform="rotate(-90 102.9 30.9)">MCU_RXD</text>
<text x="107.2" y="32.9" transform="rotate(-90 107.2 32.9)">P0.6</text>
<text x="111.1" y="32.9" transform="rotate(-90 111.1 32.9)">P0.7</text>
<text x="115.1" y="30.9" transform="rotate(-90 115.1 30.9)">P1.0</text>
<text x="119" y="30.9" transform="rotate(-90 119 30.9)">P1.1</text>
<text x="244.9" y="30.9">P1.1</text>
<text x="244.9" y="32.9">P1.0</text>
<text x="244.9" y="34.8">P1.2</text>
<text x="257.4" y="31.7">I2C_SCL1</text>
<text x="257.4" y="33.7">I2C_SDA1</text>
<text x="257.4" y="35.6">I2C_IRQ1Z</text>
<text x="269.7" y="31.7">P4</text>
<text x="269.9" y="33.7">P4</text>
<text x="270.7" y="35.6">P4</text>
<text x="244.9" y="40.7">P1.4</text>
<text x="261.3" y="41.5">HRESET_65982</text>
<text x="278.3" y="41.5">P4</text>
<text x="244.9" y="44.6">P2.3</text>
<text x="256.2" y="45.4">PD_VOL</text>
<text x="267.2" y="45.4">P4</text>
<text x="59.1" y="53.9">SPI_MISO_65</text>
<text x="59.1" y="57.9">SPI_CLK_65</text>
<text x="145.2" y="58.3">P1.3</text>
<text x="152.9" y="54.4">P1.2</text>
<text x="186.6" y="59.1">7440_PULL_1</text>
<text x="201.9" y="59.1">P6</text>
<text x="152.9" y="62.2">P1.4</text>
<text x="68.9" y="66.1">DP3</text>
<text x="68.9" y="70">DM3</text>
<text x="162.7" y="70">P1.6</text>
<text x="162.7" y="66.1">P1.5</text>
<text x="178.4" y="67.1">MCU_SDA</text>
<text x="178.4" y="71">MCU_SCL</text>
<text x="190.9" y="71">P7</text>
<text x="191.1" y="67.1">P7</text>
<text x="145.2" y="73.9">P1.7</text>
<text x="160.8" y="77.9">P2.0</text>
<text x="250.7" y="75.9">DP3</text>
<text x="250.7" y="77.9">DM3</text>
<text x="264.1" y="76.7">DP3</text>
<text x="271.5" y="76.7">P8</text>
<text x="178.4" y="78.9">7440_Power_Enable_MCU</text>
<text x="203.6" y="78.9">P7</text>
<text x="264.1" y="78.7">DM3</text>
<text x="271.7" y="78.7">P8</text>
<text x="242.9" y="98.9">SPI_MISO_65</text>
<text x="259.4" y="100.2">SPI_MISO_65</text>
<text x="274.6" y="100.2">P4</text>
<text x="82.5" y="102.8">RSET_M</text>
<text x="242.9" y="102.8">SPI_CLK_65</text>
<text x="244.9" y="106.8">SPI_MOSI_65</text>
<text x="259.4" y="104.1">SPI_CLK_65</text>
<text x="259.4" y="108">SPI_MOSI_65</text>
<text x="273.6" y="104.1">P4</text>
<text x="274.6" y="108">P4</text>
<text x="95.5" y="111.1" transform="rotate(-90 95.5 111.1)">C2D</text>
<text x="99.4" y="111.1" transform="rotate(-90 99.4 111.1)">P2.7</text>
<text x="103.3" y="111.1" transform="rotate(-90 103.3 111.1)">P2.6</text>
<text x="107.2" y="111.1" transform="rotate(-90 107.2 111.1)">P2.5</text>
<text x="111.1" y="111.1" transform="rotate(-90 111.1 111.1)">P2.4</text>
<text x="115.1" y="113" transform="rotate(-90 115.1 113)">P2.3</text>
<text x="119" y="113" transform="rotate(-90 119 113)">P2.2</text>
<text x="244.9" y="110.7">SPI_CSZ_65</text>
<text x="259.4" y="111.9">SPI_CSZ_65</text>
<text x="273.9" y="111.9">P4</text>
<text x="87.2" y="158.8">GND</text>
<text x="95.3" y="158.8">P4,5,6,7,8</text>
</g>
<g font-size="1.7">
<text x="64.2" y="17.2">Vcc_5V</text>
<text x="50.9" y="72">MCU_+3V3</text>
<text x="68.1" y="75.9">Vcc_5V</text>
<text x="56.8" y="91.6">MCU_+3V3</text>
<text x="56.8" y="119">MCU_+3V3</text>
</g>
<text font-size="1.7" fill="#008000" x="166.7" y="57.9">7440_PULL_1</text>
<g font-size="1.4">
<text x="30.9" y="1.4">5</text>
<text x="88.8" y="1.4">4</text>
<text x="146.7" y="1.4">3</text>
<text x="204.6" y="1.4">2</text>
<text x="262.5" y="1.4">1</text>
<text x=".5" y="24.7">D</text>
<text x="292" y="24.7">D</text>
<text x=".5" y="67.7">C</text>
<text x="292" y="67.7">C</text>
<text x=".5" y="110.7">B</text>
<text x="292" y="110.7">B</text>
<text x=".5" y="153.8">A</text>
<text x="292" y="153.8">A</text>
<text x="30.9" y="175.5">5</text>
<text x="88.8" y="175.5">4</text>
<text x="146.7" y="175.5">3</text>
<text x="204.6" y="175.5">2</text>
<text x="262.5" y="175.5">1</text>
</g>
</svg>
